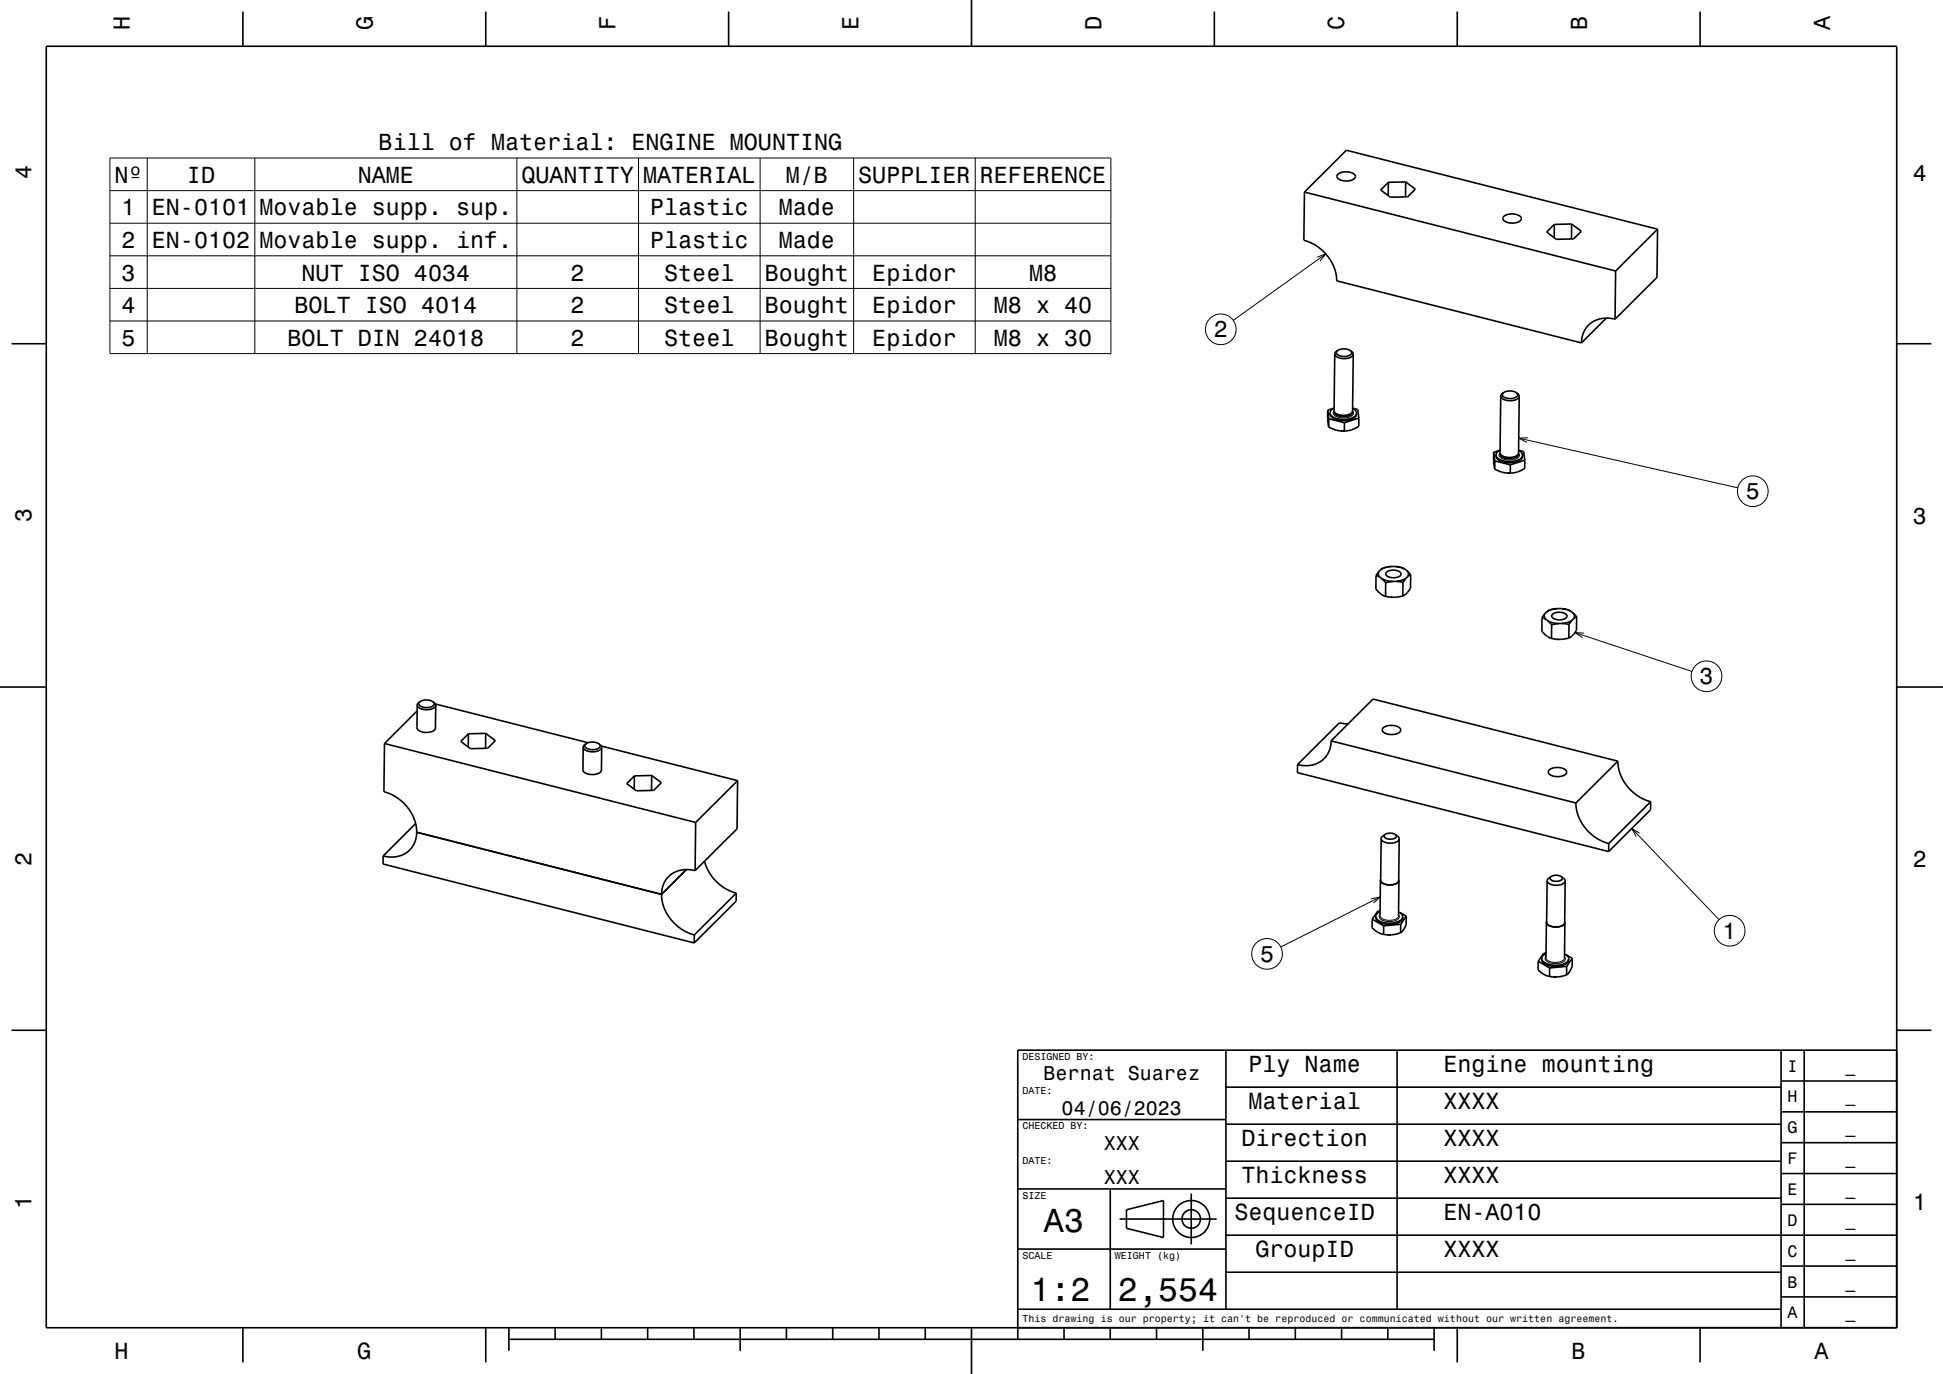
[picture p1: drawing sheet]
<svg xmlns="http://www.w3.org/2000/svg" width="420mm" height="297mm" viewBox="0 0 420 297" stroke-linecap="round" stroke-linejoin="round" font-family="sans-serif">
<g fill="none" stroke="#000" stroke-width=".35">
<path d="M10 10h400v277h-400zM52.5 2.5v7.5M105 2.5v7.5M157.5 2.5v7.5M210 0v10M262.5 2.5v7.5M315 2.5v7.5M367.5 2.5v7.5M289.1 37.7a2.98 2.98 0 0 1 3.8 .2 .98 .98 0 0 1-1.1 1.1 2.31 2.31 0 0 1-2.8-.9zM300.1 39.4v2.9M303.9 39.3l2 1.6-1.6 1.6-3.8 .1-2-1.5 1.6-1.7M303.9 39.3l-3.8 .1"/>
<path d="M303.9 39.3l-.1 3.3M282 41.5l-.2 10.4a9.6 9.6 0 0 1 7.1 8.8l53 13.4M282 41.5l9-9 67.3 17M282 41.5l67.2 17.1M325 46.8a2.98 2.98 0 0 1 3.8 .2 .98 .98 0 0 1-1.1 1.1 2.29 2.29 0 0 1-2.8-.9zM336 48.5v2.9M339.7 48.4l2.1 1.6-1.6 1.6-3.8 .1-2.1-1.5 1.7-1.7M339.7 48.4v3.3M339.7 48.4l-3.7 .1M349.2 58.6l-.1 10.4M358.3 49.5l-9.1 9.1M358.3 49.5l-.1 10.5-9.1 9"/>
<path d="M2.5 74.3h7.5M288.5 76.5a2.18 2.18 0 0 0 2.7 1 1.33 1.33 0 0 0 1.3-.9M288.5 76.5l-.1 12.3M289.2 75.7a.62 .62 0 0 0-.3 .8 .62 .62 0 0 0 .6 .4l1 .2a1.48 1.48 0 0 0 1.7-.9l-.3-.4M289.2 75.7l1.2-.3 .7 .1 .8 .3M289.2 75.7l-.5 .5-.2 .3M291.9 75.8l.5 .4 .1 .4M292.5 76.6l-.1 12.2a2.32 2.32 0 0 1-3 .8 1.2 1.2 0 0 1-1-.8M347.2 68.8l-5.3 5.3M349.1 69a5.4 5.4 0 0 0-7.2 5.1M410 74.3h7.5M287 88.7v1.8l.2 1.8"/>
<path d="M287 88.7l.2 1.8M287.2 92.3l1.2 .5 1.4 .3M287.2 90.5l3.4 .9M287.2 90.5v1.8M287.5 89.2a1.89 1.89 0 0 0 2.1 1.7 3.6 3.6 0 0 0 3.6-1.1v-.5M287.5 89.2a2.47 2.47 0 0 0 2.7 1.5 2.76 2.76 0 0 0 3-1.3v-.1M288.4 88.2l-1.4 .5M288.4 88.8h.1M288.4 88.2l-.7 .5-.2 .5M288.4 88.9v.2a2.18 2.18 0 0 0 2.6 .9 1.13 1.13 0 0 0 1.4-1M289.8 93.1l.8 .1M289.8 93.1l1 .1"/>
<path d="M290.6 91.4v1.8M290.8 93.2h-.2M293.2 89.3l-.2-.6-.6-.4 1.1 .2 .2 1.9M293.7 90.4v1.8l-1.5 .7-1.4 .3M293.7 90.4l-3.1 1M322.9 97.8l1.4-.5-.7 .5-.2 .5M322.9 97.8v1.8l.2 1.8M322.9 97.8l.2 1.8M323.1 99.6l3.4 .9M323.1 99.6v1.8M323.4 98.3a1.89 1.89 0 0 0 2.1 1.7 3.3 3.3 0 0 0 3.6-1.2v-.4M323.4 98.3a2.47 2.47 0 0 0 2.7 1.5 2.68 2.68 0 0 0 3-1.4"/>
<path d="M324.3 98l-.1 .2a1.88 1.88 0 0 0 2.2 1l.5-.1a1.13 1.13 0 0 0 1.3-1M324.4 85.6a1.88 1.88 0 0 0 2.2 1h.5a1.34 1.34 0 0 0 1.3-.9M324.4 85.6l-.1 12.3a1.88 1.88 0 0 0 2.1 1l.5-.1a1.34 1.34 0 0 0 1.4-.9l.1-12.2M325 84.8a.62 .62 0 0 0-.2 .8 .62 .62 0 0 0 .6 .4l1 .2a1.49 1.49 0 0 0 1.7-.9l-.3-.4M325 84.8l.8-.2 .7-.1 1.3 .4M325 84.8l-.5 .5-.1 .3M327.8 84.9l.5 .4 .1 .4M328.3 97.4l.6 .4 .2 .6M328.3 97.3l1.1 .3 .2 1.9M329.6 99.5v1.8l-1.5 .7-1.4 .3M329.6 99.5l-3.1 1M323.1 101.4l1.2 .5 1.4 .3"/>
<path d="M325.7 102.2l.8 .1M325.7 102.2l1 .1M326.5 100.5v1.8M326.7 102.3h-.2M297.4 124.4v2.9l.9 .9 1.2 .7M297.4 124.4l.9 .4M298.1 123.5l-.2 .7 .4 .6M298.1 123.5l-.7 .9M298.3 124.8l.4 .3M298.4 123.2l-.3 .3M298.7 125.1l.9 .4 1.5 .2M298.7 125.1l.8 .9"/>
<path d="M299.5 128.9l1.2 .2M299.5 126v2.9M299.7 123.7a2.42 2.42 0 0 1 3.1 .3 1.36 1.36 0 0 1-1.7 .9 1.18 1.18 0 0 1-1.5-1zM300.7 122.5h1M300.7 122.5l-1.4 .2-.9 .5M300.7 122.5l-1.6 .2-.7 .5M300.7 129.1h.1M301.1 125.7l-1.6 .3M301.7 122.5l1.1 .2 .9 .4M301.7 122.5l1.2 .2 .8 .4M301.7 125.7l1.6 .2M301.7 125.7h-.6"/>
<path d="M303.2 128.8l-1.5 .3h-1M303.3 125.9l-.1 2.9M303.7 123.1l.4 .2M304 124.9l-.9 .5-1.4 .3M304 124.9l-.7 1M304.1 123.3l.4 .8-.2 .6M304.1 123.3l.8 .9M304.3 124.7l-.3 .2M304.9 124.2v3l-1 1.2-.7 .4M304.9 124.2l-.6 .5M333.3 133.5l.9 .4M333.3 133.5v2.9l.8 .9 1.3 .7"/>
<path d="M334 132.6l-.2 .6 .4 .7M334 132.6l-.7 .9M334.2 133.9l.3 .3M334.3 132.3l-.3 .3M334.5 134.2l1.2 .4 1.3 .2M334.5 134.2l.9 .9M335.4 138l1.1 .2M335.4 135.1v2.9M335.6 132.8a2.4 2.4 0 0 1 3.1 .3 1.37 1.37 0 0 1-1.8 .9 1.29 1.29 0 0 1-1.5-1zM336.5 131.6l-1.3 .2-.9 .5M336.5 131.6h1.7l1.4 .6M336.5 131.6l-1.5 .2-.7 .5"/>
<path d="M336.5 138.2h.1M337 134.8l-1.6 .3M337.6 131.6l1.1 .2 .9 .4M337.6 134.8l1.6 .2M337.6 134.8h-.6M339.1 137.9l-1.5 .3h-1.1M339.2 135l-.1 2.9M339.6 132.2l.4 .2M339.8 134l-.8 .5-1.4 .3M339.8 134l-.6 1M340 132.4l.3 .6-.2 .8M340 132.4l.8 .9"/>
<path d="M340.1 133.8l-.3 .2M340.8 133.3l-.7 .5M340.8 133.3v3l-1 1.2-.7 .4M0 148.5h10M90.2 153.7l-7.1 7M90.2 152.4a1.88 1.88 0 0 0 2.2 1h.5a1.34 1.34 0 0 0 1.3-1M90.2 152.4l-.1 4.9a2.36 2.36 0 0 0 3.1 .9 1.12 1.12 0 0 0 .9-.8l.1-5M90.8 151.6a.62 .62 0 0 0-.2 .8 .62 .62 0 0 0 .6 .4l.9 .2a1.49 1.49 0 0 0 1.7-.9l-.2-.4M90.8 151.6l.8-.2 .7-.1 1.3 .4M90.8 151.6l-.5 .4-.1 .4M93.6 151.7l.5 .4 .1 .3M94.1 152.2l33 8.3"/>
<path d="M101.3 158.6l-.1 2.9M105 158.5l2.1 1.6-1.7 1.6-3.7 .1-2.1-1.5 1.7-1.7M105 158.5l-3.7 .1M105 158.5v3.3M291.4 156.5l-1.9-.3-9 9.1M299 157.4a2.98 2.98 0 0 1 3.7 .2 .98 .98 0 0 1-1.1 1.1 2.29 2.29 0 0 1-2.8-.9zM410 148.5h10M83.1 160.7l-.1 10.4a9.6 9.6 0 0 1 7.1 8.8M83.1 160.7l67.3 17.1M89.8 178l-7 7M90.1 179.9a5.4 5.4 0 0 1-7.3 5.1M90.1 179.9l52.9 13.4"/>
<path d="M126.1 161.5a1.88 1.88 0 0 0 2.2 1h.4a1.33 1.33 0 0 0 1.4-1M126.1 161.5l-.1 4.9a2.3 2.3 0 0 0 2.8 .9 1.22 1.22 0 0 0 1.2-.8l.1-5M126.7 160.7a.62 .62 0 0 0-.3 .8 .62 .62 0 0 0 .7 .4l.9 .1a1.25 1.25 0 0 0 1.7-.9l-.3-.3M126.7 160.7l.7-.2 .8-.1 1.2 .4M126.7 160.7l-.5 .4-.1 .4M129.4 160.8l.5 .4 .2 .3M130 161.3l29.4 7.4M137.1 167.7v2.9M140.9 167.6l2.1 1.6-1.7 1.6-3.7 .1-2.1-1.5 1.6-1.7M140.9 167.6l-.1 3.3M140.9 167.6l-3.8 .1M150.4 177.8l-.1 10.4"/>
<path d="M159.4 168.7l-.1 10.5-9 9M159.4 168.7l-9 9.1M280.5 165.3v1.7l67.2 17.1M287.7 160.1a5.4 5.4 0 0 1-7.2 5.2M287.7 160.1l9.1-9 52.9 13.4M287.7 160.1l53 13.5M334.8 166.5a2.98 2.98 0 0 1 3.8 .2 .98 .98 0 0 1-1.1 1.1 2.3 2.3 0 0 1-2.8-.9zM340.7 173.6a9.6 9.6 0 0 0 7 8.7M349.7 164.5a9.6 9.6 0 0 0 7.1 8.8M349.7 164.5l-9 9.1M356.8 173.3l-9.1 9M356.8 173.3v1.7l-9.1 9.1"/>
<path d="M82.8 185v1.8l67.3 17M143 193.3a9.6 9.6 0 0 0 7.1 8.8M148.4 188l-5.4 5.3M150.3 188.2a5.4 5.4 0 0 0-7.3 5.1M152.3 186.2a9.8 9.8 0 0 0 6.8 6.9M159.1 193.1l-9 9M159.1 193.1v1.7l-9 9M296.6 198.7v1.9l1.2 .9 1.3 .5M296.6 198.7l2.5 1.4M297.4 198.1a1.89 1.89 0 0 0 2.1 1.6 3.5 3.5 0 0 0 3.7-1.1v-.5M297.4 198.1a2.56 2.56 0 0 0 2.8 1.5 2.69 2.69 0 0 0 3-1.5M298.3 197l-.7 .5-.2 .6"/>
<path d="M298.3 196.9l-.5 .1-1.2 1.7M298.4 190.3a2.29 2.29 0 0 0 2.8 .9h.2a1.12 1.12 0 0 0 1-.9M298.4 190.3l-.1 7.6M298.4 190.1v.2M298.6 181.3l-.2 9a2.28 2.28 0 0 0 2.9 .9l.7-.3 .3-.5 .2-9.1M298.6 181.3a2.29 2.29 0 0 0 2.8 .9l.7-.4 .4-.5M299.4 180.4l-.6 .4-.2 .5M299.4 180.4a.51 .51 0 0 0-.2 .6 .51 .51 0 0 0 .6 .3 1.49 1.49 0 0 0 2-.6l-.2-.3M299.4 180.4l.1-.1a2.27 2.27 0 0 1 2.1 .1M301.6 180.4l.7 .6 .2 .3M302.3 197.1l.7 .4 .2 .6M302.4 190.1v.2"/>
<path d="M302.4 190.3l-.1 7.7M302.6 197.3l1.4 .7M302.8 199.8l-3.7 .3M302.8 199.8v1.8M304 198a3.7 3.7 0 0 1-.7 3l-.5 .6M304 198l-1.2 1.8M334.3 199.4a2.31 2.31 0 0 0 2.8 .9h.2a1.12 1.12 0 0 0 1-.9M334.3 199.4l-.1 7.6M334.3 199.2v.2M334.4 190.4a2.3 2.3 0 0 0 2.9 .9l.7-.4 .3-.5M334.4 190.4l-.1 9M335.3 189.5l-.6 .4-.3 .5"/>
<path d="M335.3 189.5a.51 .51 0 0 0-.2 .6 .51 .51 0 0 0 .6 .3 1.49 1.49 0 0 0 2-.6l-.2-.3M335.3 189.5v-.1a2.24 2.24 0 0 1 2.2 .1M337.5 189.5l.7 .6 .1 .3M338.2 199.2l.1 .2M338.3 199.4l-.1 7.7M338.3 190.4l-.1 9a2.27 2.27 0 0 1-3 .8 1.1 1.1 0 0 1-.9-.8M347.7 182.3v1.8M150.1 202.1v1.7M299.1 202l.7 .1M299.1 200.1v1.9M299.8 202.1h.9M300.7 202.1h.1"/>
<path d="M302.8 201.6l-2.1 .5M332.5 207.8v1.9l1.2 .9 1.3 .5M332.5 207.8l2.5 1.4M333.3 207.2a1.88 1.88 0 0 0 2.1 1.6 3.5 3.5 0 0 0 3.7-1.1v-.5M333.3 207.2a2.56 2.56 0 0 0 2.8 1.5 2.69 2.69 0 0 0 3-1.5M334.2 206.1l-.7 .5-.2 .6M334.2 206l-.5 .1-1.2 1.7M335 211.1l.6 .1M335 209.2v1.9M335.6 211.2h1M335.6 211.2h.1M335.7 211.2h.9"/>
<path d="M336.6 211.2h.1M338.2 206.2l.6 .4 .3 .6M338.5 206.4l1.4 .7M338.6 210.7l-2 .5M338.7 208.9l-3.7 .3M338.7 208.9l-.1 1.8M339.9 207.1a3.7 3.7 0 0 1-.7 3l-.6 .6M339.9 207.1l-1.2 1.8M2.5 222.7h7.5M265 235h120M265 227v56M302 227v56"/>
<path d="M385 233.7h25M385 227v60M390 227v60M410 222.7h7.5M410 227h-190v62.5M220 257h45M220 242h45M240 257v26M257.5 258v11M265 259h120M265 251h120M265 243h120"/>
<path d="M385 253.7h25M385 247h25M385 240.3h25M220 270h45M242 263.5h21M243.5 261.5l8-2v8l-8-2zM265 275h120M265 267h145M385 273.7h25M385 260.3h25M52.5 287v7.5M105 287v7.5"/>
<path d="M110 289.5h200M110 287v5M120 287v2.5M130 287v2.5M140 287v2.5M150 287v2.5M160 287v5M170 287v2.5M180 287v2.5M190 287v2.5M200 287v2.5M210 287v10"/>
<path d="M220 283h165M230 287v2.5M240 287v2.5M250 287v2.5M260 287v5M270 287v2.5M280 287v2.5M290 287v2.5M300 287v2.5M310 287v5M315 287v7.5M367.5 287v7.5"/>
<path d="M385 280.3h25"/>
<circle cx="257.5" cy="263.5" r="2"/>
<circle cx="257.5" cy="263.5" r="4"/>
</g>
<g fill="none" stroke="#000" stroke-width=".22">
<path d="M23.8 34.2h216.3v42.2h-216.3zM31.8 34.2v42.2M55.1 34.2v42.2M111.7 34.2v42.2M138 34.2v42.2M164.3 34.2v42.2M184.5 34.2v42.2M210.8 34.2v42.2M23.8 41.2h216.3M23.8 48.2h216.3M23.8 55.3h216.3M284.7 55.6l1.9-.7-1.3 1.5"/>
<path d="M286.6 54.9l-20 14.4M23.8 62.3h216.3M23.8 69.4h216.3M288.4 88.8a.77 .77 0 0 0-.2 .8 .77 .77 0 0 0 .7 .5 3.3 3.3 0 0 0 3.6-.5l.1-.4-.2-.4M324.3 97.9a.77 .77 0 0 0-.2 .8 .77 .77 0 0 0 .7 .5 3.3 3.3 0 0 0 3.6-.5v-.4l-.1-.4M328.3 94.7l47.4 10.8M330.3 94.6l-2 .1 1.8 .9M340.5 136.7l25.2 8.4M342.4 136.9l-1.9-.2 1.6 1.1M352.7 179.1l18.9 19.7M296.4 194.3l2-.4-1.5 1.3M298.3 197.9a2.29 2.29 0 0 0 2.8 1 1.21 1.21 0 0 0 1.2-.9"/>
<path d="M298.3 197.6a.83 .83 0 0 0-.1 .9 .83 .83 0 0 0 .8 .5 3.1 3.1 0 0 0 3.5-.7l-.2-.6M298.4 193.9l-21.5 10.8M354.4 180.1l-1.7-1 1 1.7M334.2 207a2.37 2.37 0 0 0 3 .9 1.12 1.12 0 0 0 1-.8M334.2 206.7a.84 .84 0 0 0-.1 .9 .84 .84 0 0 0 .8 .5 3.1 3.1 0 0 0 3.4-.7l-.1-.6"/>
<circle cx="263.9" cy="71.2" r="3.3"/>
<circle cx="378.9" cy="106.2" r="3.3"/>
<circle cx="368.9" cy="146.2" r="3.3"/>
<circle cx="273.9" cy="206.2" r="3.3"/>
<circle cx="373.9" cy="201.2" r="3.3"/>
</g>
<g font-size="7.2">
<text x="225.7" y="266.3">A3</text>
<text x="222.7" y="281.3">1:2</text>
<text x="241.7" y="281.3">2,554</text>
</g>
<g font-size="5">
<text x="28.1" y="6.5" transform="rotate(-90 28.1 6.5)">H</text>
<text x="80.6" y="6.5" transform="rotate(-90 80.6 6.5)">G</text>
<text x="133.1" y="6.5" transform="rotate(-90 133.1 6.5)">F</text>
<text x="185.6" y="6.5" transform="rotate(-90 185.6 6.5)">E</text>
<text x="238.1" y="6.5" transform="rotate(-90 238.1 6.5)">D</text>
<text x="290.6" y="6.5" transform="rotate(-90 290.6 6.5)">C</text>
<text x="343.1" y="6.5" transform="rotate(-90 343.1 6.5)">B</text>
<text x="395.6" y="6.5" transform="rotate(-90 395.6 6.5)">A</text>
<text x="81.9" y="32.5">Bill of Material: ENGINE MOUNTING</text>
<text x="6.8" y="38.7" transform="rotate(-90 6.8 38.7)">4</text>
<text x="24.8" y="39.5">Nº</text>
<text x="40.4" y="39.5">ID</text>
<text x="77.3" y="39.5">NAME</text>
<text x="112.7" y="39.5">QUANTITY</text>
<text x="139" y="39.5">MATERIAL</text>
<text x="169.9" y="39.5">M/B</text>
<text x="185.5" y="39.5">SUPPLIER</text>
<text x="211.8" y="39.5">REFERENCE</text>
<text x="413.5" y="39">4</text>
<text x="26.3" y="46.6">1</text>
<text x="32.8" y="46.6">EN-0101</text>
<text x="56.1" y="46.6">Movable supp. sup.</text>
<text x="140.5" y="46.6">Plastic</text>
<text x="168.3" y="46.6">Made</text>
<text x="26.3" y="53.6">2</text>
<text x="32.8" y="53.6">EN-0102</text>
<text x="56.1" y="53.6">Movable supp. inf.</text>
<text x="140.5" y="53.6">Plastic</text>
<text x="168.3" y="53.6">Made</text>
<text x="26.3" y="60.7">3</text>
<text x="65.2" y="60.7">NUT ISO 4034</text>
<text x="123.4" y="60.7">2</text>
<text x="143.6" y="60.7">Steel</text>
<text x="165.3" y="60.7">Bought</text>
<text x="188.6" y="60.7">Epidor</text>
<text x="222.4" y="60.7">M8</text>
<text x="26.3" y="67.7">4</text>
<text x="63.7" y="67.7">BOLT ISO 4014</text>
<text x="123.4" y="67.7">2</text>
<text x="143.6" y="67.7">Steel</text>
<text x="165.3" y="67.7">Bought</text>
<text x="188.6" y="67.7">Epidor</text>
<text x="214.8" y="67.7">M8 x 40</text>
<text x="26.3" y="74.7">5</text>
<text x="62.2" y="74.7">BOLT DIN 24018</text>
<text x="123.4" y="74.7">2</text>
<text x="143.6" y="74.7">Steel</text>
<text x="165.3" y="74.7">Bought</text>
<text x="188.6" y="74.7">Epidor</text>
<text x="214.8" y="74.7">M8 x 30</text>
<text x="262.4" y="72.9">2</text>
<text x="377.4" y="107.9">5</text>
<text x="6.8" y="112.9" transform="rotate(-90 6.8 112.9)">3</text>
<text x="413.5" y="113.2">3</text>
<text x="367.4" y="147.9">3</text>
<text x="6.8" y="187.1" transform="rotate(-90 6.8 187.1)">2</text>
<text x="413.5" y="187.4">2</text>
<text x="372.4" y="202.9">1</text>
<text x="272.4" y="207.9">5</text>
<text x="269.9" y="231.8">Ply Name</text>
<text x="312" y="231.8">Engine mounting</text>
<text x="269.9" y="239.8">Material</text>
<text x="312" y="239.8">XXXX</text>
<text x="268.3" y="247.8">Direction</text>
<text x="312" y="247.8">XXXX</text>
<text x="268.3" y="255.8">Thickness</text>
<text x="312" y="255.8">XXXX</text>
<text x="6.8" y="261.3" transform="rotate(-90 6.8 261.3)">1</text>
<text x="266.8" y="263.8">SequenceID</text>
<text x="312" y="263.8">EN-A010</text>
<text x="413.5" y="261.6">1</text>
<text x="271.4" y="271.8">GroupID</text>
<text x="312" y="271.8">XXXX</text>
<text x="24.7" y="293.8">H</text>
<text x="77.2" y="293.8">G</text>
<text x="339.7" y="293.8">B</text>
<text x="392.2" y="293.8">A</text>
</g>
<g font-size="4.3">
<text x="225.6" y="233.5">Bernat Suarez</text>
<text x="229.5" y="241">04/06/2023</text>
<text x="238.6" y="248.5">XXX</text>
<text x="238.6" y="256">XXX</text>
</g>
<g font-size="3.6">
<text x="386.4" y="231.6">I</text>
<text x="398.9" y="231.6">_</text>
<text x="386.4" y="238.3">H</text>
<text x="398.9" y="238.3">_</text>
<text x="386.4" y="245">G</text>
<text x="398.9" y="245">_</text>
<text x="386.4" y="251.6">F</text>
<text x="398.9" y="251.6">_</text>
<text x="386.4" y="258.3">E</text>
<text x="398.9" y="258.3">_</text>
<text x="386.4" y="265">D</text>
<text x="398.9" y="265">_</text>
<text x="386.4" y="271.6">C</text>
<text x="398.9" y="271.6">_</text>
<text x="386.4" y="278.3">B</text>
<text x="398.9" y="278.3">_</text>
<text x="386.4" y="285">A</text>
<text x="398.9" y="285">_</text>
</g>
<g font-size="2.2">
<text x="221" y="229.1">DESIGNED BY:</text>
<text x="221" y="236.6">DATE:</text>
<text x="221" y="244.1">CHECKED BY:</text>
<text x="221" y="251.6">DATE:</text>
<text x="221" y="259.1">SIZE</text>
<text x="221" y="272.1">SCALE</text>
<text x="241" y="272.1">WEIGHT (kg)</text>
<text x="221" y="285.8">This drawing is our property; it can't be reproduced or communicated without our written agreement.</text>
</g>
</svg>
